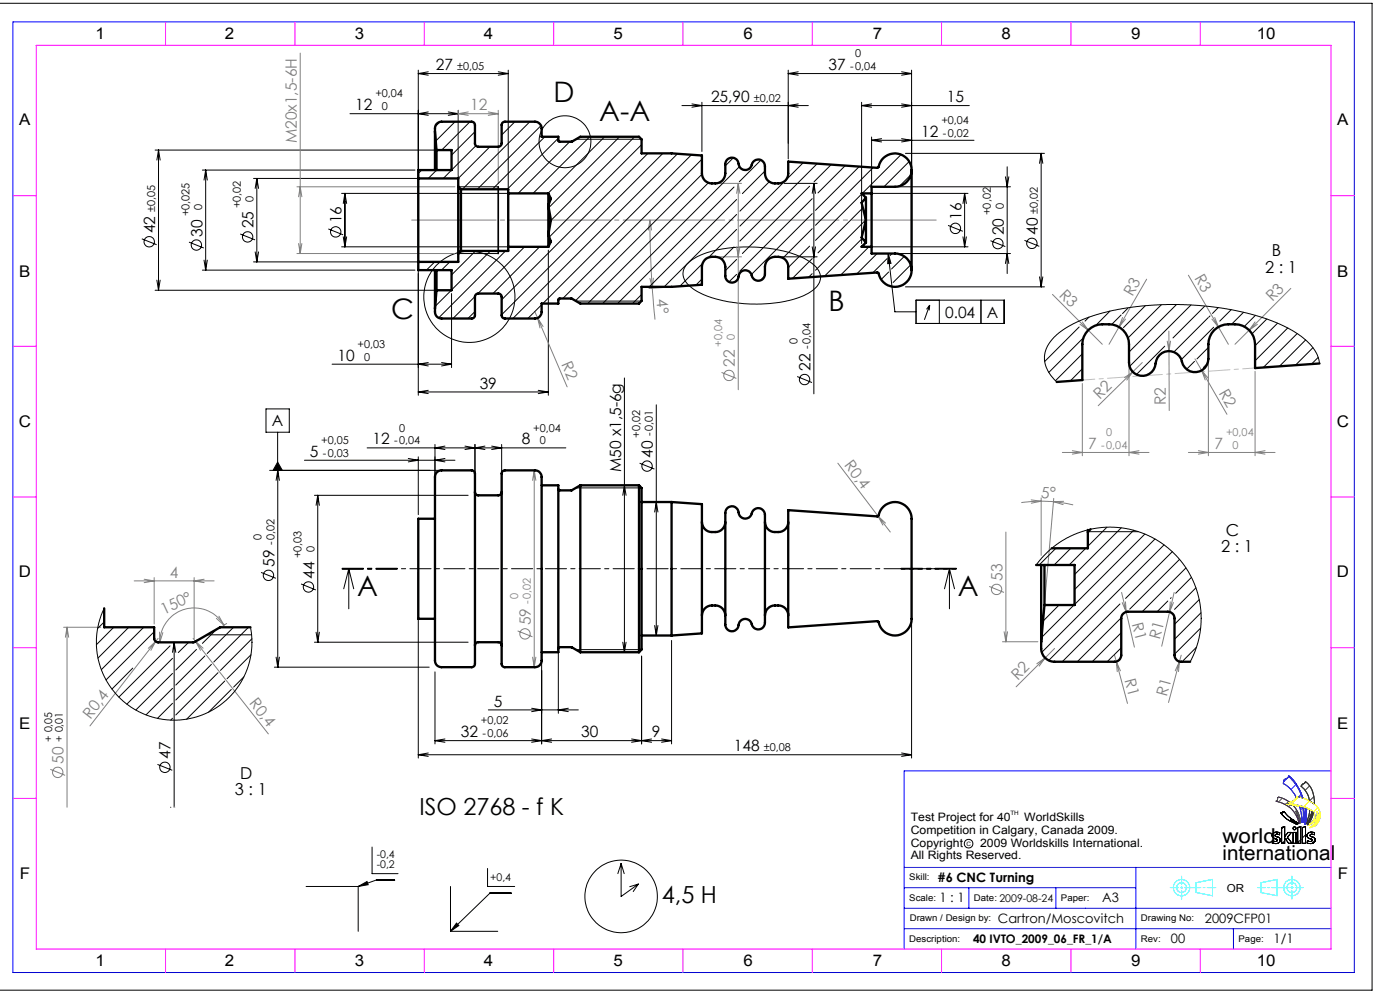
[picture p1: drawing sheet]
<svg xmlns="http://www.w3.org/2000/svg" width="420mm" height="297mm" viewBox="0 0 420 297" stroke-linecap="round" stroke-linejoin="round" font-family="sans-serif">
<g fill="none" stroke="#000" stroke-width=".3">
<path d="M-.1 1h411.7v295.8h-411.7M105 34.1h32.5M125.5 21v56.5M125.5 22h27M125.5 22l3 .5M128.5 33.5l-3 .6 3 .5M128.5 21.5l-3 .5M131.9 36.5l-1.3 1.5M134.5 33.5l3 .6M136.5 36.5l-5.8 5.8M137.5 33.1v44.4M137.5 34.1l-3 .5"/>
<path d="M141 36.5l-8.5 8.5M142.5 39.5l-7 7M149.5 21.5l3 .5M152.5 21v52M152.5 22l-3 .5M154.5 36.5l-4 4M159 36.5l-20.3 20.2M162.3 37.6l-19.1 19.1M204.6 31.6h37.9M207.6 31.1l3 .5-3 .5M210.6 30.7v14.7M236.5 21v26.6"/>
<path d="M236.5 22h37M236.5 22l3 .5M239.5 21.5l-3 .5M239.5 31.1l-3 .5 3 .5M258.5 30.7v42.3M258.5 31.6h32.3M258.5 31.6l3 .5M261.5 31.1l-3 .5M270.5 21.5l3 .5M270.5 31.1l3 .5-3 .5M273.5 21v59M273.5 22l-3 .5"/>
<path d="M46.5 45h88M47.6 45v42M47.6 45l.4 3M47.6 45l-.5 3M60.7 51h63.8M61.7 51v30M61.7 51l.5 3M61.7 51l-.5 3M76.1 53.5h60.4M77 53.5v25M77 53.5l.6 3M77 53.5l-.4 3"/>
<path d="M102.5 58h61M103.5 58v16M103.5 58l.5 3M103.5 58l-.5 3M126.5 51l-1 1M131 51l-2.5 2.5M137.5 56h12M142.8 43.7l-9.8 9.8M147 44l-9.5 9.5M163.4 41l-15.7 15.7M167.5 41.4l-15.3 15.3M170.9 42.5l-15.5 15.5"/>
<path d="M172.8 41.7h19.6M176.9 41l-17 17M181.4 41l-17 17M185.9 41l-21.3 21.3M190.4 41l-25.2 25.1M192.5 43.4l-27.8 27.7M194.4 46l-43.9 43.8M198.9 46l-48.4 48.3M203.2 46.1l-49.4 49.4M207.4 46.4l-44.6 44.6M210.6 47.7l-41.8 41.8M210.6 52.2l-38 37.9"/>
<path d="M212.5 54.8l-36.2 36.2M220 47.3l-2.4 2.4M220.2 56.1l-34.9 34.9M221 59.8l-26.2 26.2M221.8 49.9l-41 41.1M228.3 48l-6.5 6.5M229.5 51.3l-6.8 6.7M230.8 54.5l-8.8 8.8M235.3 55h9.8M236.8 48.4l-.3 .4M241 48.8l-19 19M242.9 55.8l-20.2 20.2"/>
<path d="M243.7 59.5l-21.7 21.7M244.2 55v63M244.2 55l.5 3M244.2 55l-.5 3M245.2 49l-23.2 23.2M249.4 49.3l-5.2 5.2M253.6 49.6l-8.2 8.2M257.8 49.9l-13.1 13.1M258.6 58.1l-13.9 13.9M259.5 58h30.9M261.5 41.1v31.9M261.5 42h30.7"/>
<path d="M261.5 42l3 .5M262 50.2l-17.3 17.3M262.5 56h40.6M264.5 41.6l-3 .4M270.3 46.3l-11.6 11.7M270.5 41.6l3 .4-3 .5M271.6 46h41.7M272.8 48.4l-7.6 7.6M273.3 52.3l-3.4 3.5M289.4 58v16M289.4 58l.5 3M289.4 58l-.5 3"/>
<path d="M301.6 53l.6 3 .4-3M302.2 50v32M312.3 46v40M312.3 46l.5 3M312.3 46l-.4 3M42.5 71.6l4.5 1.7M56.7 72.6l4.4 1.7M61.2 78l.5 3M62.2 78l-.5 3M72.1 70.1l4.4 1.8M76.1 78.5h60.4M76.6 75.5l.4 3"/>
<path d="M77.6 75.5l-.6 3M98.5 68.6l4.4 1.8M102.5 74h61M103 71l.5 3M104 71l-.5 3M125.5 79.5v39M125.9 78.5l-.4 .4M130.4 78.5l-2.5 2.5M134.9 78.5l-2.5 2.5M137.5 76h12M142.7 75.2l-7.2 7.2M147.1 75.2l-11.6 11.7"/>
<path d="M151.7 75.2l-20.1 20.1M152.9 74l-.4 .4M157.4 74l-14 14M161.9 74l-14 14M164.5 75v43.5M206.2 79.1a21.3 21.3 0 0 1 12.5-4.8 42.5 42.5 0 0 1 22.7 3.2 7.6 7.6 0 0 1 4.7 5.3 5.9 5.9 0 0 1-3.8 5.2 39.6 39.6 0 0 1-22.3 2.7 24.4 24.4 0 0 1-13.5-5.4 4.1 4.1 0 0 1-.3-6.2zM210.7 79l-6.8 6.8M220.2 74l-3.7 3.7M221 64.3l-21.8 21.7M221 68.8l-8.4 8.3M221 77.7l-3.4 3.4M234.5 77h10.6"/>
<path d="M242.9 73.8l-6.4 6.4M243.7 74l.5 3 .5-3M243.7 64l-18.3 18.3M243.7 68.5l-8.8 8.8M243.7 77.5l-6 5.9M258.7 71.4l-11.3 11.4M258.9 62.3l-13.5 13.5M259.5 74h30.9M259.8 65.9l-15.1 15.1M260.7 74l-8.5 8.4M262.5 76h40.6M263.1 76l-6.1 6.1"/>
<path d="M266.1 77.5l-4.2 4.2M266.5 76l.8 2.9-1 .1zM266.5 76l2 17.4h6.3M267.7 76l-.7 .6M271.3 76.8l-3.8 3.8M273.2 79.4l-5.3 5.3M284.4 67.6l4.5 1.7M288.9 71l.5 3M289.9 71l-.5 3M297.1 72.1l4.5 1.8M301.6 79l.6-3 .4 3M307.3 72l4.5 1.8"/>
<path d="M46.5 87h88M47.1 84l.5 3M48 84l-.4 3M60.7 81h63.8M135.4 87l-4.9 4.8M135.5 88v22.2M142.5 88.9l-6.6 6.6M142.5 93.4l-2.1 2.1M160.1 93.8l-1.8 1.7M162.5 91.3l-2.3 2.3M167.5 90.8l-.2 .2M172.8 90.2h19.6"/>
<path d="M192.5 88.3l-2.7 2.7M210.6 83.6l-1.9 1.9M221 82.2l-2.3 2.3M229.4 82.8l-1.3 1.2M243.7 82l-1.2 1.1M266.6 81.5l-2.3 2.3M267.1 85.5l-.2 .2M271.6 86h41.7M274.8 90h26.5v6.9h-26.5zM278.9 91.4l-.9 1.3M278.9 91.4l-.1 1.6M278.9 91.4l-1.6 4.4"/>
<path d="M281.8 90v6.9M294.3 90v6.9M311.9 83l.4 3M312.8 83l-.5 3M323.7 98l-10.3 10.3M326.7 95l-1.2 1.2M333 93.2l-4.3 4.3M336.3 94.4l-2.8 2.9M338.4 92.4l-1.6 1.6M343.6 91.6l-6.6 6.6M348.4 91.3l-10 10M353 91.3l-14.3 14.2"/>
<path d="M357.3 91.4l-18.4 18.4M361.4 91.8l-9.5 9.5M362.4 95.2l-10.3 10.3M363 94.7l-.3 .3M364.1 98.1l-9.7 9.7M365.5 92.2l-1.8 1.7M369.4 92.8l-3.5 3.4M373.1 93.6l-3.6 3.6M376.6 94.5l-3.3 3.4M380 95.6l-4.4 4.4M383.3 96.9l-6.8 6.7M386.3 98.3l-9.8 9.8"/>
<path d="M389.1 100l-10.1 10.1M99.6 109.1h35.9M125.5 117.5h39M125.5 117.5l3 .5M128.5 117l-3 .5M128.5 108.7l-3 .4 3 .6M132.5 108.7l3 .4M135.5 109.1l-3 .6M161.5 117l3 .5M164.5 117.5l-3 .5M187.3 113.3v82.2M239.1 112.9l4.5 1.7"/>
<path d="M324.7 106l-8 8.1M324.7 110.5l-3.6 3.7M325 101.2l-10.4 10.4M349.4 103.7l-8.5 8.6M358.4 108.3l-2.4 2.4M362.3 108.9l-1.3 1.3M362.5 104.1l-3.4 3.5M391.7 101.9l-7.9 7.9M393.9 104.2l-5.3 5.3M395.5 107.1l-2 2M395.9 108.9l-.4-1.6-1-2.2-1-1.4-1.9-1.9-2.1-1.6-3.2-1.9-6.9-2.9-7.5-2.1-8.9-1.4-9.2-.6-9 .2-8.1 1-7.7 1.8-6 2.2-2.9 1.6-2.4 1.6-1.6 1.5-1.5 1.9-.8 1.7-.5 1.9 .1 2 .8 2.1 1.1 1.8 1.7 1.9M79.8 122.6h7v6.9h-7z"/>
<path d="M83.3 138.5l1.4 2.5h-2.8zM83.3 129.5v70.5M91.3 137.9h45.2M110.1 134.2h59.7M122.5 137.4l3 .5-3 .5M125.5 136.9v17.3M130.5 133.2v36.3M133.5 137.4l-3 .5 3 .5M133.5 133.7l-3 .5 3 .5M139.5 133.7l3 .5M142.5 133.2v36.3M142.5 134.2l3 .5"/>
<path d="M142.5 134.2l-3 .5M145.5 133.7l-3 .5M147.5 133.7l3 .5-3 .5M150.5 133.2v36.3M191.9 138.8l4.4 1.8M196.9 121.3v69.2M80.9 141h51.6M82.8 144l.5-3 .5 3M94.3 148.4h46.1M95.3 148.4v44.1M95.3 148.4l.5 3M95.3 148.4l-.5 3"/>
<path d="M172.8 146.2h19.6M186.3 145.4h5.2M186.8 148.4l.5-3 .5 3M195.9 150.5h5M196.4 153.5l.5-3 .5 3M326.5 159.3h15M332.1 158l-5.7 5.7M336.4 158.2l-14 14M340.1 158.9l-17.7 17.8M78.3 171.6l4.5 1.7M90.3 175l4.5 1.8M104.6 170.5v12"/>
<path d="M104.6 170.5l1.5 6M104.6 170.5l-1.5 6M125.5 171.4v55.8M162.5 171.4v51.6M167.5 171.4v42.4M273.5 171.4v55.8M284.8 170.5v12M284.8 170.5l1.5 6M284.8 170.5l-1.4 6M310.8 169.3l3.7-4.1 3.2-2.6 4.6-2.4 5.4-1.7 5-.5 5.1 .4 5.4 1.5 4.4 2.3 4 3 3.1 3.4 2.7 4.4 1.8 4.5 1.1 5.4-.1 5.2-1.1 5.3-2.1 4.9M316.8 164.3l-5.1 5M321.2 164.3l-5 5"/>
<path d="M325.7 164.3l-5 5M343.5 160.1l-21.1 21.1M346.5 161.5l-34 34M349.2 163.3l-34.6 34.6M351.4 179.1l-.3 .2M351.7 165.3l-14 14M353.9 167.6l-15 15M355.8 170.2l-13.1 13.1M357.4 173l-4.7 4.8M358.8 176.2l-6.4 6.4M359.8 179.7l-7.4 7.4M31.3 182.3l-1.5 3.6-.5 2.3-.4 3.1v2.4l.4 3 .6 2.5 2 4.7 1.3 2.2 1.9 2.2 1.8 1.8 2.4 1.8 2.2 1.3 2.6 1.2 5.1 1.2 2 .2 4-.2 3.1-.6 2.4-.7 4.8-2.6 3.9-3.4 2.2-2.7 1-1.7 1.2-2.4 1-3 .6-2.9 .2-3-.5-4.6"/>
<path d="M31.3 186.4l-2 1.9M34.1 188l-5.2 5.2M38.6 188l-9.2 9.2M43.1 188l-12.7 12.7M46.2 189.3l-14.4 14.5M51 193.6l-15.3 15.3M51.8 197.3l-13.7 13.7M52.2 192.5v49.4M52.2 192.5l.5 3M52.2 192.5l-.4 3M56.6 192.5l-3.1 3.1M58.9 194.6l-6.2 6.2"/>
<path d="M61.5 196.6l-8.8 8.7M62.2 190.2h13.3M63.4 199.1l-10.7 10.7M64.9 188.7l-4.2 4.1M70.1 188l-7.9 7.9M74.5 188l-10.4 10.4M75.3 196.2l-7.2 7.2M75.6 191.4l-9.5 9.5M82.3 200h46.5M82.8 197l.5 3M83.8 197l-.5 3M94.3 192.5h46.1"/>
<path d="M94.8 189.5l.5 3M95.8 189.5l-.5 3M172.8 194.7h19.6M186.3 195.5h5.2M186.8 192.5l.5 3M187.8 192.5l-.5 3M192.5 196.6v26.4M195.9 190.5h5.6M196.4 187.5l.5 3M197.4 187.5l-.5 3M201.5 191.9v31.1M317.7 181.3l-4.8 4.9"/>
<path d="M322.2 181.3l-9.7 9.8M333.9 196.6l-1.8 1.7M336 181l-17.3 17.3M336.4 185.1l-13.2 13.2M336.4 189.6l-8.7 8.7M336.4 194.1l-2.3 2.3M350.3 180.1l-3.2 3.2M358.9 194l-4 4M360.2 188.2l-7.8 7.9M360.3 183.7l-7.9 7.9M39.8 200.2l-6.2 6.3M51.8 201.8l-11.1 11"/>
<path d="M51.8 206.3l-8 7.9M51.8 210.8l-4.6 4.5M51.8 215.3l-.6 .5M65.4 201.6l-12.7 12.7M67.4 204.1l-11.4 11.4M69.4 206.6l-6.8 6.8M73.2 202.8l-3.1 3.1M130.5 201.4v21.6M146.5 212.8h27M159.5 212.3l3 .5-3 .5M170.5 212.3l-3 .5 3 .5M47.2 229.1l4.5 1.8"/>
<path d="M125.5 226.2h148M125.5 226.2l3 .5M128.5 225.7l-3 .5M130.5 222h71M130.5 222l3 .5M133.5 221.5l-3 .5M159.5 221.5l6 1M165.5 221.5l-6 1M189.5 221.5l6 1M195.5 221.5l-6 1M198.5 221.5l3 .5M201.5 222l-3 .5"/>
<path d="M270.5 225.7l3 .5M273.5 226.2l-3 .5M386.6 232.5a13.9 13.9 0 0 1 4.3 6.7 16.3 16.3 0 0 0-4.3-6.7zM386.6 232.5h.1M388.9 239l-.9 1-1.4 .6M388.9 239h.1M388.9 238.7a9.7 9.7 0 0 1 6.7 3.8 4 4 0 0 1-1.5 5.2 4.1 4.1 0 0 0 1.7-4.4 4.1 4.1 0 0 1-2.9 4.8 3.8 3.8 0 0 0 2.2-4.8l-.1-.1a3.6 3.6 0 0 1-2.5 4.2l.6-.6-.2 .1a2.21 2.21 0 0 0 .9-3.6M388.9 238.7l1.8 .4-.8-2.1-1.1-1.9-2.3-2.5-.2 .5a1.43 1.43 0 0 0-1.3 1.7 8.7 8.7 0 0 1 3.9 4.2M388.9 238.7v.3M390.9 234.9l.6-.3 .1-.4a8 8 0 0 1 2.7 6.8l-.3-.3a2.08 2.08 0 0 1-1.5-2.1l-1.1-2-1.1-1zM51.2 241.9h.1M111.6 253.9v7.9h7.8"/>
<path d="M186.3 258.8v9.9l5.2-3.7M186.3 258.8l-1 3M186.3 258.8l1 3M381.8 249.9a1.9 1.9 0 0 1 2.1-.3v.6a.84 .84 0 0 0-1.3 .2l.1 .2a1.27 1.27 0 0 1 1.3 1.4 1.7 1.7 0 0 1-2.3 .7v-.7l.2 .1a.77 .77 0 0 0 1.3-.5l-.2-.1a1.17 1.17 0 0 1-1.2-1.6zM383.4 249.4l-.6 .6M384.2 243.6l2.1 2.1 2.6 1.3v-.1M384.2 243.6h.1M384.5 248l.9-.3v3l1-1.2h1l-1.2 1.4 1.4 1.8h-1l-1.2-1.6v1.6h-.9zM384.7 243.6h-.5M384.7 243.5l.6-.2 1.2 1.3 1.8 1.4-.7-.4 1.9 1.1-2.3-1.1 2.2 1.4-.5-.1M384.7 243.5v.1M385.1 247.8l-.6 .6"/>
<path d="M385.1 243.3l-.6 .6M385.4 252l-.8 .7M385.8 241l4.8 .8M385.8 240.9v.1M386.1 240.7l1.4 .2 .2 .3-1.9-.3M386.1 240.7a17.5 17.5 0 0 1 7.6 2.4 18.1 18.1 0 0 0-7.9-2.2M386.3 251.1l-.5 .5M386.6 240.6l.3-.1-1.5-1-1.8-.6-.3 .4-.2 .7-.3 .1a8.2 8.2 0 0 1 6.8 6.3v-.4l.4 .8-.5-1.9-.8-1.8a6.3 6.3 0 0 1 1.6 3.6 8.2 8.2 0 0 0-2.7-5.5l-1.8-.2M386.6 240.6l-.5 .1M387.2 245.7l-.3 .3M387.5 245.4l-.3 .2M387.9 249.5h.9v3.2h-.9z"/>
<path d="M388.8 249.5h.1M388.9 246.9h.1M389.3 248l.9-.3v5h-.9zM389.4 248h-.1M389.8 241.6l1 .3 .2 1.8-.1 2.9-.2-1.5-.1 1.5-.2-2.8zM390.2 251.6l-.9 1M390.6 241.8l1.7 .6 1.5 .9M390.7 248l1-.3v5h-1zM390.9 241.9l.4 .1a2.93 2.93 0 0 1 .4 2.5l-.3 2.3v-2.4zM391.7 242.1l.2 2.6-.4 2.5 .3-2zM391.7 250.2l-1 .9M392.4 249.8l.8-.4 1.1 .1v.7a.72 .72 0 0 0-.7-.2 .72 .72 0 0 0-.5 .5v.1a1.27 1.27 0 0 1 1.4 1.4 1.64 1.64 0 0 1-2.4 .7l.2-.6a.71 .71 0 0 0 .8 .2 .71 .71 0 0 0 .5-.7l-.4-.2a1.01 1.01 0 0 1-1-.5 1.01 1.01 0 0 1 .2-1.1z"/>
<path d="M392.9 242.7l.7 .4-.3 1.2-.5 1.2-.9 1.4 .4-.8-.2 .3 .2-.5-.4 .6 .8-2.1zM393.7 243.2l.2 .1a4.8 4.8 0 0 1-1.8 4l1-1.8zM394.5 251.8l-.9 1M91.8 265.7h15.7M107.5 265.7l2.6-1.5 .4 .9zM107.5 265.7v13.4M118.4 263.7h-5.5l-5.4 2M135.1 265.7v13.4M135.1 279.1h14.2M136.9 276.6l.8 .8-2.6 1.7zM146.3 260.3v5.4h8.1M153.3 267.7h-6.3l-11.9 11.4"/>
<path d="M191.5 265l-2.6 .7M191.5 265l-1.5 2.2"/>
<circle cx="169.5" cy="42.5" r="7.8"/>
<circle cx="44.8" cy="72.5" r="1.55"/>
<circle cx="58.9" cy="73.5" r="1.56"/>
<circle cx="74.3" cy="71" r="1.55"/>
<circle cx="100.7" cy="69.5" r="1.55"/>
<circle cx="286.6" cy="68.4" r="1.55"/>
<circle cx="299.4" cy="73" r="1.55"/>
<circle cx="309.6" cy="72.9" r="1.55"/>
<circle cx="140.8" cy="89" r="13.7"/>
<circle cx="241.4" cy="113.7" r="1.55"/>
<circle cx="194.1" cy="139.7" r="1.56"/>
<circle cx="80.5" cy="172.4" r="1.55"/>
<circle cx="92.5" cy="175.9" r="1.56"/>
<circle cx="49.5" cy="230" r="1.56"/>
<circle cx="290.6" cy="252.8" r="1.3"/>
<circle cx="388.3" cy="248.3" r=".46"/>
<circle cx="186.3" cy="268.7" r="10.9"/>
</g>
<g fill="none" stroke="#808080" stroke-width=".3">
<path d="M90.1 15.9v60.1M137.5 33.1v19.4M137.5 34.1h12M137.5 34.1l3 .5M140.5 33.5l-3 .6M146.5 33.5l3 .6M149.5 33.1v21.9M149.5 34.1l-3 .5M89.1 56h47.4M89.6 59l.5-3 .5 3M215.6 55h6.9M221.5 55v61.8"/>
<path d="M221.5 55l.5 3M221.5 55l-.5 3M89.1 76h47.4M89.6 73l.5 3M90.6 73l-.5 3M195 66l.2 10.2 .5 10.2M195 66l.5 3M195 66l-.5 3M215.6 77h6.9M221 74l.5 3 .5-3M160.5 93.5l.8 1.8M161.3 95.3l8.8 20.7"/>
<path d="M161.3 95.3l.7 3M161.3 95.3l1.6 2.6M195 83.4l.7 3M195.7 86.4l.8 9.4M196 83.4l-.3 3M203.7 85.8l-9 .7M315.7 88.2l10.8 10.8M324 97.2l2.5 1.8M324.7 96.5l1.8 2.5M326.5 99l4.2 4.2M336.8 95.1l-1.1 2.9 1.9-2.4M344 83.7l-11.3 19.5"/>
<path d="M350.7 99.2v6M356.5 82.5l9 15.5M363.6 95.6l1.9 2.4M364.4 95.1l1.1 2.9M365.5 98l3 5.2M374.8 99l-4.3 4.2M376.5 96.5l-1.7 2.5M377.2 97.2l-2.4 1.8M387.2 86.4l-12.4 12.6M216.5 111.6l4.4 1.8M324.7 114.9v21.7M337.4 113.2l2.4-1.8-1.8 2.5"/>
<path d="M338.7 109.6v27M342.7 108.7l-13.2 12.9M350.2 102.2l.5 3M350.7 105.2l.1 17.8M351.2 102.2l-.5 3M358.5 107.6l2 3.4M360.5 111l7.6 13.2M360.5 111l1.1 2.9M360.5 111l1.9 2.3M362.5 108.5v28.1M376.5 111.3v25.3M251.4 138.8l12 15.9"/>
<path d="M318.7 135.6h26M321.7 135.1l3 .5-3 .5M341.7 135.1l-3 .5 3 .5M356.5 135.6h26M359.5 135.1l3 .5-3 .5M379.5 135.1l-3 .5 3 .5M160.3 141v59M160.3 141l.5 3M160.3 141l-.5 3M263.4 154.7l3.7 4.8M263.4 154.7l1.5 2.7M263.4 154.7l2.2 2.1"/>
<path d="M301.8 159.5v32.8M309.4 149.8l2.9 .4M312.3 150.2l3.7 .2M312.3 150.2l-5.9 .4M312.3 149.2v17.2M312.3 150.2l-2.9 .6M316 150.4l5.9 .9M316 150.4l2.9 .8M316.1 149.4l-2.7 30.9M319.1 150.2l-3.1 .2M40.3 174.1h23.9M43.3 173.6l2.9 .5-2.9 .5"/>
<path d="M46.2 173.1v13.9M58.2 173.1v18.4M61.2 173.6l-3 .5 3 .5M296.8 175.8l4.4 1.7M336.5 177.5l3.8 16.5M352.2 177.5l-1.3 5.9M19.1 188h11.1M20.1 188v53.9M20.1 188l.5 3M20.1 188l-.5 3M46.7 192.2l-19.7 25.4M46.7 192.2l-2.2 2.1"/>
<path d="M46.7 192.2l-1.4 2.7M47.4 191.3l-.7 .9M47.9 189.4v3.1M48.9 189.6l-1 2.9M57.9 191.3l.8 .9M58.7 192.2l21.8 27.8M58.7 192.2l1.4 2.7M58.7 192.2l2.2 2.1M59.1 191.6v.1M64.9 185.3l2.3 2.1M65.7 184.7l1.5 2.7M67.2 187.4a10.3 10.3 0 0 0-11.6-4.9 10.3 10.3 0 0 0-7.7 10"/>
<path d="M68 186.9l-1.1 .6M155.3 189.1l4.4 1.7M159.8 197l.5 3M160.8 197l-.5 3M300.7 192.3h10.7M301.2 189.3l.6 3M302.3 189.3l-.5 3M313.5 197.2l-8.7 8.6M313.5 197.2l-2.5 1.7M313.5 197.2l-1.8 2.4M316.4 194.3l-2.9 2.9M334.4 196.4l.5 1.9"/>
<path d="M334.9 198.3l3.3 12.5M334.9 198.3l.3 3M334.9 198.3l1.2 2.7M337.6 180.4l.3 3-1.2-2.8M350.9 183.4l-2.4 10.3M351.1 180.4l-.2 3M352 180.6l-1.1 2.8M353.8 198.3l-3.2 12.2M353.8 198.3l-1.2 2.7M353.8 198.3l-.2 3M354.4 196.4l-.6 1.9M15.1 230.6l4.4 1.8"/>
<circle cx="218.7" cy="112.5" r="1.55"/>
<circle cx="299" cy="176.6" r="1.55"/>
<circle cx="157.5" cy="190" r="1.55"/>
<circle cx="17.3" cy="231.5" r="1.55"/>
</g>
<path d="M384.7 239.2l-1.1 1.1M386.9 240.5l-1.5-1-1.8-.6-.3 .4-.2 .7-.3 .1a8.2 8.2 0 0 1 6.8 6.3v-.4l.4 .8-.5-1.9-.8-1.8a6.3 6.3 0 0 1 1.6 3.6 9.4 9.4 0 0 0-2.5-5.4M387.2 241.2l-.6 .6M387.5 240.9l-.2 .2M387.5 240.9l.2 .3M389 243.8l-.3 .4M389.4 243.5l-.2 .2" fill="none" stroke="#f00" stroke-width=".3"/>
<path d="M389.6 238.8l-2.1 2.1M385.8 240.9a18.1 18.1 0 0 1 7.9 2.2 17.5 17.5 0 0 0-7.6-2.4 3.1 3.1 0 0 0 2.8-2 9.7 9.7 0 0 1 6.7 3.8 4 4 0 0 1-1.5 5.2 4.1 4.1 0 0 0 1.7-4.4 4.1 4.1 0 0 1-2.9 4.8 3.8 3.8 0 0 0 2.2-4.8l-.1-.1a3.6 3.6 0 0 1-2.5 4.2l.6-.6-.2 .1a2.23 2.23 0 0 0 1.5-2.3 2.23 2.23 0 0 0-1.7-2l-2.1-.8zM387.3 241.1l-.1 .1M391.1 241.9h-.2M392.9 240l-1.8 1.8M394.3 247.6l-.1 .1M395.4 242l-1.4 1.4M395.4 246.4l-.3 .4" fill="none" stroke="#ff0" stroke-width=".3"/>
<path d="M392.9 235.5l-1.4 1.4M394.2 238.8l-1.3 1.2-.9-2.4-1.7-2 1.3-1.4a8 8 0 0 1 2.7 6.8M392.9 242.7l-.2 1.7-.8 2.1 .4-.6-.2 .5 .2-.3-.4 .8 1.1-1.8 .6-2M393.4 244l-.9 .8M393.7 243.2l-.6 2.3-1 1.8 1.2-1.6 .7-2.3M394 243.4l-.4 .4" fill="none" stroke="#007e1f" stroke-width=".3"/>
<g fill="none" stroke="#4000ff" stroke-width=".3">
<path d="M386.3 233.1a1.43 1.43 0 0 0-1.3 1.7 8.7 8.7 0 0 1 3.9 4.2M386.5 232.9v-.3l2.6 3 1.6 3.5M386.6 232.5a14.4 14.4 0 0 1 4.2 6.6M386.6 232.5a14.3 14.3 0 0 1 4.3 6.7M386.6 232.5h.1M386.7 232.8l-1.6 1.5M388.8 235.2l-1.5 1.4M390.3 238.1l-.7 .7M389.8 241.6l.6 2.2 .2 2.8 .1-1.5 .2 1.5 .1-1.1-.2-3.6M390.8 242.1l-.7 .6M390.9 246.5h.1M390.9 241.9l.5 2.5v2.4l.3-2.3-.2-2.4"/>
<path d="M391.6 245.8l-.2 .2M391.7 242.1l.1 3.1-.3 2 .4-2.5-.1-2.5M391.9 245.5l-.1 .1"/>
</g>
<g fill="none" stroke="#0ff" stroke-width=".3">
<path d="M358.8 264.5l4.9-.9v4.9l-4.9-1zM378.3 264.5l4.9-.9v4.9l-4.9-1z"/>
<circle cx="354.4" cy="266" r="1.47"/>
<circle cx="354.5" cy="266" r="2.45"/>
<circle cx="387.6" cy="266" r="2.45"/>
<circle cx="387.6" cy="266" r="1.47"/>
</g>
<path d="M102.6 170.4h184.3M102.6 170.6h17.5M102.6 170.3h17.5M286.9 170.6h-17.5M286.9 170.3h-17.5" fill="none" stroke="#000" stroke-width=".3" stroke-dasharray="6.3 1.3 1.3 1.3"/>
<path d="M280.9 66h-157.4" fill="none" stroke="#808080" stroke-width=".3" stroke-dasharray="30.5 1.3 1.3 1.3" stroke-dashoffset="5.1"/>
<path d="M52.2 241.9h.3" fill="none" stroke="#c0c0c0" stroke-width=".3" stroke-dasharray="30.5 1.3 1.3 1.3"/>
<path d="M324.7 113.9l51.8-3.6" fill="none" stroke="#c0c0c0" stroke-width=".3" stroke-dasharray="6.3 1.3 1.3 1.3" stroke-dashoffset="2.6"/>
<path d="M58.5 192.3l-.6 .2" fill="none" stroke="#c0c0c0" stroke-width=".3"/>
<g fill="none" stroke="#00f" stroke-width=".3">
<path d="M3.9 6.6h402.4v284.9h-402.4zM386.8 232.6v.1M388.9 235l-.1 .1M390.4 238h.1M399.3 231h-128v53.4M271.3 260h128M340.7 260v24.4M271.3 266.1h69.4M271.3 272.2h128M271.3 278.3h128M290.7 266.1v6.1M316.8 266.1v6.1"/>
<path d="M370 278.3v6.1"/>
</g>
<g fill="none" stroke="#f0f" stroke-width=".3">
<path d="M10.9 13.6h388.4v270.8h-388.4zM49.7 6.6v7M88.5 6.6v7M127.3 6.6v7M166.1 6.6v7M204.9 6.6v7M243.7 6.6v7M282.5 6.6v7M321.3 6.6v7M360.1 6.6v7M3.9 58.6h7M399.3 58.6h7"/>
<path d="M3.9 103.8h7M399.3 103.8h7M3.9 148.9h7M399.3 148.9h7M3.9 194.1h7M399.3 194.1h7M3.9 239.3h7M399.3 239.3h7M49.7 284.4v7.1M88.5 284.4v7.1M127.3 284.4v7.1M166.1 284.4v7.1"/>
<path d="M204.9 284.4v7.1M243.7 284.4v7.1M282.5 284.4v7.1M321.3 284.4v7.1M360.1 284.4v7.1"/>
</g>
<g fill="none" stroke="#0ff" stroke-width=".3" stroke-dasharray="6.3 1.3 1.3 1.3">
<path d="M353.6 266h-2.6M354.5 267v2.4M354.5 265.6v.7M354.5 262.6v2.5M354.6 266h-.5M354.8 266h-.6M357.9 266h-2.5M360.2 266h-2.4M361.5 266h-.5M364.7 266h-2.6M379.7 266h-2.5M380.9 266h-.5"/>
<path d="M384.1 266h-2.5M386.7 266h-2.6M387.6 267v2.4M387.6 265.6v.7M387.6 262.6v2.5M387.9 266h-.6M391 266h-2.5"/>
</g>
<path d="M149.5 56v20" fill="none" stroke="#000" stroke-width=".5"/>
<g fill="#000">
<path d="M107.5 265.7l2.6-1.5 .4 .9zM136.9 276.6l.8 .8-2.6 1.7z"/>
<path d="M83.3 138.5l1.4 2.5h-2.8zM266.5 76l.8 2.9-1 .1z"/>
</g>
<g fill="none" stroke="#000" stroke-width=".7">
<path d="M130.5 39.5a2.23 2.23 0 0 1 2-3h9a.96 .96 0 0 1 1 1v5.5a1.02 1.02 0 0 0 1 1h6a1.09 1.09 0 0 0 1-1v-5.5a.96 .96 0 0 1 1-1h9a2.05 2.05 0 0 1 2 2v2.5h5v1.2l.3 .3h3.7l2.6-1.5h17.6l.8 .8v4.2h9l9.1 .6v5.4a3.2 3.2 0 0 0 4 3 2.95 2.95 0 0 0 3-3v-2.8a2.05 2.05 0 0 1 2.2-1.9 2.05 2.05 0 0 1 1.9 2.3 2.05 2.05 0 0 0 2.2 1.3 2.05 2.05 0 0 0 1.8-2 2 2 0 0 1 2.2-1.1 2 2 0 0 1 1.6 2 5 5 0 0 0 .9 4.3 3.7 3.7 0 0 0 6-1.5l.1-4.2 26.9 1.8a5.3 5.3 0 0 1 7.4-3.6 5 5 0 0 1 2.7 4.4M130.5 39.5v11.5M130.5 39.5l.5 5.5M125.5 53.5v25M125.5 53.5h12v2.4M131 45v6M131 45h4.5v6h-10v2.5M137.5 55.9v20.1M137.5 55.9l.8 .8M138.3 56.7v18.5M138.3 56.7h14.2v1.3M152.5 58v16"/>
<path d="M152.5 58h12M164.5 58v3.6M164.5 58l.8 1.5-.8 2.1M259.8 59.3v13.4M259.8 59.3l-1.3 1.4 1.3 5.3-1.3 5.2 1.3 1.5M261.5 58v16M261.5 58h-3l1.3 1.3M273.5 51a5 5 0 0 1-5 5h-7v2M273.5 51v30M125.5 78.5v2.5h10v6h-4.5M137.5 76v2.5h-12M138.3 75.2l-.8 .8"/>
<path d="M152.5 74h12M152.5 74v1.2h-14.2M164.5 70.4v3.6M164.5 61.6v8.8M164.5 70.4l.8 2-.8 1.6M164.5 61.6l.8 4.4-.8 4.4M259.8 72.7l-1.3 1.3h3M261.5 74v2h7a4.9 4.9 0 0 1 5 5M130.5 81v11.5M131 81v6M131 87l-.5 5.5M273.5 81a5.1 5.1 0 0 1-4.7 5 5.1 5.1 0 0 1-5.4-4.3l-26.9 1.8v-3.5a3.1 3.1 0 0 0-4-3 3 3 0 0 0-3 3 3.9 3.9 0 0 1-.5 3.5 2.08 2.08 0 0 1-2.3 .5 2.08 2.08 0 0 1-1.3-1.9 2.09 2.09 0 0 0-2.5-1 2.09 2.09 0 0 0-1.4 2.2 1.99 1.99 0 0 1-2.2 1.4 1.99 1.99 0 0 1-1.7-2 6 6 0 0 0-.5-4.4 3.8 3.8 0 0 0-6.3 .5l-.2 1.2v5.3l-9.1 .7h-9v4.2l-.8 .8h-17.6l-2.7-1.5h-3.5l-.4 .2v1.3h-5v2.5a1.99 1.99 0 0 1-2 2h-9a.96 .96 0 0 1-1-1v-5.5a1.02 1.02 0 0 0-1-1h-6a.96 .96 0 0 0-1 1v5.5a.96 .96 0 0 1-1 1h-9a2.19 2.19 0 0 1-2-3"/>
<path d="M395.9 108.9l-19.4 1.4v-7.1a6 6 0 0 0-6-6 6.7 6.7 0 0 0-7.5 3.7l-.5 2.3v4.4a4 4 0 0 1-3.6 3.9 4 4 0 0 1-4.3-3.1 4 4 0 0 0-4.2-3.2 4 4 0 0 0-3.7 3.7 4 4 0 0 1-4.1 3.8 4 4 0 0 1-3.9-4v-5.5a6 6 0 0 0-6-6 6.7 6.7 0 0 0-7.5 3.7l-.5 2.3v10.7l-7.7 .6M130.5 155.5h-5v30h5M131.1 141.5l1.4-.5h9a1.23 1.23 0 0 1 1 1.7v55.9a1.06 1.06 0 0 1-1 1.4h-9a2.26 2.26 0 0 1-2-3v-53.1a3.3 3.3 0 0 1 .6-2.4zM142.5 147.5a.96 .96 0 0 0 1 .9h6a1.02 1.02 0 0 0 1-.9M150.6 141.4l.7-.4h9.2a2.26 2.26 0 0 1 2 2.9v53.1a2.26 2.26 0 0 1-2 3h-9a1.17 1.17 0 0 1-1-1.7zM162.5 145.4h5v50.1h-5M174.1 145.4l-2.6 1.6h-3.7l-.3-.4M174.1 145.4v50.1M174.1 145.4h17.6M191.7 145.4v50.1M191.7 145.4l.8 .9v48.4l-.8 .8M192.5 150.5h9"/>
<path d="M201.5 150.5v40M201.5 150.5l9.1 .6v38.7l-9.1 .7M210.6 156.5a3.2 3.2 0 0 0 4 3 3 3 0 0 0 3-3M218.2 152.3a2.09 2.09 0 0 1 2.3-.3 2.09 2.09 0 0 1 1.2 2.1 2.06 2.06 0 0 0 2.3 1.3 2.06 2.06 0 0 0 1.7-2 2.07 2.07 0 0 1 2.6-.9 2.07 2.07 0 0 1 1.2 2.5v22.1a56.2 56.2 0 0 1-.3 10.5 2.07 2.07 0 0 1-2.3 1 2.07 2.07 0 0 1-1.5-2 2.07 2.07 0 0 0-2.5-1 2.07 2.07 0 0 0-1.4 2.3 2.08 2.08 0 0 1-2.7 1.1 2.08 2.08 0 0 1-1.2-2.6v-22.7a64.1 64.1 0 0 1 .2-11zM229.5 156.5a3.2 3.2 0 0 0 4 3 2.95 2.95 0 0 0 3-3M236.5 152.9l26.9 1.8a5.1 5.1 0 0 1 5-4.2 5.1 5.1 0 0 1 5 4.2l.1 29.6a5.1 5.1 0 0 1-4 6.1 5.1 5.1 0 0 1-6.1-4.2l-26.9 1.8zM326.4 158.8v.7M326.4 159.5v4.8h-10.9M327.2 158.6l-.8 .9M310.8 169.3h11.6v12h-9.1M312.3 169.3v23M313.3 169.3v12"/>
<path d="M31.3 182.3v5.7h14.9v3.3a1.2 1.2 0 0 0 1.2 1.2h10.8l7.8-4.5h9.1M142.5 193.5a.96 .96 0 0 1 1-1h6a1.02 1.02 0 0 1 1 1M167.5 194.4l.3-.4h3.6l2.7 1.5M174.1 195.5h17.6M192.5 190.5h9M210.6 184.5a3.2 3.2 0 0 1 4-3 3 3 0 0 1 3 3M229.5 184.5a3.2 3.2 0 0 1 4-3 2.95 2.95 0 0 1 3 3M312.3 192.3a4.9 4.9 0 0 0 2.5 5.7l1.6 .3h18a1.99 1.99 0 0 0 2-1.9v-11.1a1.99 1.99 0 0 1 1.9-2h12a1.99 1.99 0 0 1 2.1 2v11.1a1.99 1.99 0 0 0 2 1.9h2.6M313.3 181.3l-1 11"/>
</g>
<g font-size="8.5">
<text x="166.1" y="30.4">D</text>
<text x="179.8" y="36.2">A-A</text>
<text x="117.4" y="95.6">C</text>
<text x="248.6" y="93.2">B</text>
<text x="107.2" y="178.7">A</text>
<text x="287.4" y="178.7">A</text>
</g>
<g font-size="7.1">
<text x="125.8" y="244.4">ISO 2768 - f K</text>
<text x="198.6" y="270.5">4,5 H</text>
</g>
<g font-size="6.2">
<text x="366.7" y="257.9">international</text>
<text x="366.7" y="252.6">world</text>
</g>
<g font-size="4.9">
<text x="381.5" y="76.8">B</text>
<text x="379.5" y="81.7">2 : 1</text>
<text x="367.7" y="160.5">C</text>
<text x="366.3" y="165.4">2 : 1</text>
<text x="72.1" y="233.3">D</text>
<text x="70.5" y="238.3">3 : 1</text>
</g>
<g font-size="4.8">
<text x="28.7" y="11.7">1</text>
<text x="67.5" y="11.7">2</text>
<text x="106.4" y="11.7">3</text>
<text x="145.1" y="11.7">4</text>
<text x="184" y="11.7">5</text>
<text x="223.1" y="11.7">6</text>
<text x="261.8" y="11.7">7</text>
<text x="300.4" y="11.7">8</text>
<text x="339.3" y="11.7">9</text>
<text x="377" y="11.7">10</text>
<text x="5.8" y="37.3">A</text>
<text x="401.2" y="37.3">A</text>
<text x="5.8" y="83">B</text>
<text x="401.2" y="83">B</text>
<text x="5.6" y="127.9">C</text>
<text x="401" y="127.9">C</text>
<text x="5.6" y="173">D</text>
<text x="401" y="173">D</text>
<text x="5.8" y="218.4">E</text>
<text x="401.2" y="218.4">E</text>
<text x="5.9" y="263.5">F</text>
<text x="401.3" y="263.5">F</text>
<text x="28.7" y="289.6">1</text>
<text x="67.5" y="289.6">2</text>
<text x="106.4" y="289.6">3</text>
<text x="145.1" y="289.6">4</text>
<text x="184" y="289.6">5</text>
<text x="223.1" y="289.6">6</text>
<text x="261.8" y="289.6">7</text>
<text x="300.4" y="289.6">8</text>
<text x="339.3" y="289.6">9</text>
<text x="377" y="289.6">10</text>
</g>
<g font-size="4.7">
<text x="130.8" y="21">27</text>
<text x="248.6" y="21">37</text>
<text x="106.6" y="33">12</text>
<text x="213.3" y="30.6">25,90</text>
<text x="284.1" y="30.6">15</text>
<text x="276.4" y="41">12</text>
<text x="288.4" y="65.9" transform="rotate(-90 288.4 65.9)">16</text>
<text x="46.5" y="69.9" transform="rotate(-90 46.5 69.9)">42</text>
<text x="60.7" y="70.9" transform="rotate(-90 60.7 70.9)">30</text>
<text x="76.1" y="68.5" transform="rotate(-90 76.1 68.5)">25</text>
<text x="102.5" y="67" transform="rotate(-90 102.5 67)">16</text>
<text x="301.1" y="70.5" transform="rotate(-90 301.1 70.5)">20</text>
<text x="311.3" y="70.4" transform="rotate(-90 311.3 70.4)">40</text>
<text x="283.5" y="95.2">0.04</text>
<text x="296.1" y="95.2">A</text>
<text x="101.2" y="108.1">10</text>
<text x="243.2" y="111.2" transform="rotate(-90 243.2 111.2)">22</text>
<text x="143.9" y="116.4">39</text>
<text x="81.6" y="127.8">A</text>
<text x="92.9" y="136.9">5</text>
<text x="111.8" y="133.2">12</text>
<text x="156.5" y="133.2">8</text>
<text x="195.9" y="137.2" transform="rotate(-90 195.9 137.2)">40</text>
<text x="186.3" y="141.5" transform="rotate(-90 186.3 141.5)">M50 x1,5-6g</text>
<text x="82.3" y="169.9" transform="rotate(-90 82.3 169.9)">59</text>
<text x="94.3" y="173.4" transform="rotate(-90 94.3 173.4)">44</text>
<text x="148.1" y="211.7">5</text>
<text x="138.2" y="220.9">32</text>
<text x="174.4" y="220.9">30</text>
<text x="195.6" y="220.9">9</text>
<text x="51.2" y="227.4" transform="rotate(-90 51.2 227.4)">47</text>
<text x="220.2" y="225.2">148</text>
</g>
<g font-size="4.7" fill="#808080">
<text x="141" y="33">12</text>
<text x="89.1" y="42.9" transform="rotate(-90 89.1 42.9)">M20x1,5-6H</text>
<text x="358.2" y="83.3" transform="rotate(60 358.2 83.3)">R3</text>
<text x="197" y="89.7" transform="rotate(85 197 89.7)">4°</text>
<text x="317.6" y="88.6" transform="rotate(45 317.6 88.6)">R3</text>
<text x="339.7" y="89.1" transform="rotate(-60 339.7 89.1)">R3</text>
<text x="381.7" y="90.6" transform="rotate(-45 381.7 90.6)">R3</text>
<text x="168.4" y="109.2" transform="rotate(67 168.4 109.2)">R2</text>
<text x="220.5" y="110" transform="rotate(-90 220.5 110)">22</text>
<text x="329.9" y="119.8" transform="rotate(-44 329.9 119.8)">R2</text>
<text x="365.5" y="117.7" transform="rotate(60 365.5 117.7)">R2</text>
<text x="349.8" y="121.4" transform="rotate(-90 349.8 121.4)">R2</text>
<text x="326.5" y="134.6">7</text>
<text x="364.4" y="134.6">7</text>
<text x="253.1" y="139.5" transform="rotate(53 253.1 139.5)">R0,4</text>
<text x="312.3" y="149.1" transform="rotate(3 312.3 149.1)">5°</text>
<text x="51" y="173.1">4</text>
<text x="300.7" y="174.1" transform="rotate(-90 300.7 174.1)">53</text>
<text x="49.2" y="184.2" transform="rotate(-25 49.2 184.2)">150°</text>
<text x="159.3" y="187.4" transform="rotate(-90 159.3 187.4)">59</text>
<text x="339.5" y="187" transform="rotate(75 339.5 187)">R1</text>
<text x="347.9" y="191.9" transform="rotate(-75 347.9 191.9)">R1</text>
<text x="337.4" y="203.9" transform="rotate(75 337.4 203.9)">R1</text>
<text x="305.3" y="204.1" transform="rotate(-45 305.3 204.1)">R2</text>
<text x="350.1" y="208.8" transform="rotate(-75 350.1 208.8)">R1</text>
<text x="27.2" y="215.7" transform="rotate(-52 27.2 215.7)">R0,4</text>
<text x="74.6" y="210.8" transform="rotate(52 74.6 210.8)">R0,4</text>
<text x="19.1" y="228.9" transform="rotate(-90 19.1 228.9)">50</text>
</g>
<g font-size="3.9">
<text x="281.4" y="264.2">#6 CNC Turning</text>
<text x="281.8" y="270.3">1 : 1</text>
<text x="330.7" y="270.3">A3</text>
<text x="299.4" y="276.5">Cartron/Moscovitch</text>
<text x="361.5" y="276.5">2009CFP01</text>
<text x="351.3" y="282.5">00</text>
<text x="382.1" y="282.5">1/1</text>
</g>
<g font-size="3.5">
<text x="273.2" y="249.9">Competition in Calgary, Canada 2009.</text>
<text x="273.2" y="246.1">Test Project for 40</text>
<text x="307.3" y="246.1">WorldSkills</text>
<text x="273.2" y="257.6">All Rights Reserved.</text>
<text x="273.2" y="253.7">Copyright</text>
<text x="294" y="253.7">2009 Worldskills International.</text>
<text x="291.9" y="282.5">40 IVTO_2009_06_FR_1/A</text>
</g>
<g font-size="3.3">
<text x="256.6" y="17.1">0</text>
<text x="137.1" y="21">±0,05</text>
<text x="255.1" y="21">-0,04</text>
<text x="112.6" y="29.2">+0,04</text>
<text x="114.6" y="33">0</text>
<text x="226.1" y="30.6">±0,02</text>
<text x="282.4" y="37.2">+0,04</text>
<text x="282.8" y="41">-0,02</text>
<text x="46.5" y="63.6" transform="rotate(-90 46.5 63.6)">±0,05</text>
<text x="56.8" y="64.9" transform="rotate(-90 56.8 64.9)">+0,025</text>
<text x="60.7" y="62.9" transform="rotate(-90 60.7 62.9)">0</text>
<text x="72.2" y="62.4" transform="rotate(-90 72.2 62.4)">+0,02</text>
<text x="76" y="60.5" transform="rotate(-90 76 60.5)">0</text>
<text x="297.3" y="64.4" transform="rotate(-90 297.3 64.4)">+0,02</text>
<text x="301.1" y="62.5" transform="rotate(-90 301.1 62.5)">0</text>
<text x="311.3" y="64" transform="rotate(-90 311.3 64)">±0,02</text>
<text x="107.3" y="104.3">+0,03</text>
<text x="239.3" y="103.2" transform="rotate(-90 239.3 103.2)">0</text>
<text x="243.1" y="104.7" transform="rotate(-90 243.1 104.7)">-0,04</text>
<text x="109.2" y="108.1">0</text>
<text x="119.8" y="129.3">0</text>
<text x="160" y="129.3">+0,04</text>
<text x="192" y="131.1" transform="rotate(-90 192 131.1)">+0,02</text>
<text x="195.9" y="130.7" transform="rotate(-90 195.9 130.7)">-0,01</text>
<text x="96.4" y="133">+0,05</text>
<text x="96.8" y="136.9">-0,03</text>
<text x="118.2" y="133.2">-0,04</text>
<text x="161.9" y="133.2">0</text>
<text x="78.5" y="161.9" transform="rotate(-90 78.5 161.9)">0</text>
<text x="82.3" y="163.4" transform="rotate(-90 82.3 163.4)">-0,02</text>
<text x="90.5" y="167.3" transform="rotate(-90 90.5 167.3)">+0,03</text>
<text x="94.3" y="165.4" transform="rotate(-90 94.3 165.4)">0</text>
<text x="144.3" y="217.1">+0,02</text>
<text x="144.7" y="220.9">-0,06</text>
<text x="229.2" y="225.1">±0,08</text>
<text x="368.1" y="267.3">OR</text>
</g>
<g font-size="3.3" fill="#808080">
<text x="220.4" y="102" transform="rotate(-90 220.4 102)">0</text>
<text x="216.6" y="103.9" transform="rotate(-90 216.6 103.9)">+0,04</text>
<text x="331.9" y="130.7">0</text>
<text x="367.8" y="130.7">+0,04</text>
<text x="330.4" y="134.5">-0,04</text>
<text x="369.8" y="134.5">0</text>
<text x="155.4" y="179.4" transform="rotate(-90 155.4 179.4)">0</text>
<text x="159.3" y="181" transform="rotate(-90 159.3 181)">-0,02</text>
</g>
<g font-size="3.2">
<text x="15.6" y="222.3" transform="rotate(-90 15.6 222.3)">+ 0,05</text>
<text x="18.8" y="222.3" transform="rotate(-90 18.8 222.3)">+ 0,01</text>
<text x="113" y="257.1">-0,4</text>
<text x="113" y="260.2">-0,2</text>
<text x="147" y="264">+0,4</text>
<text x="299.8" y="270.3">2009-08-24</text>
</g>
<g font-size="2.7">
<text x="272.8" y="263.9">Skill:</text>
<text x="272.8" y="270">Scale:</text>
<text x="292.2" y="270">Date:</text>
<text x="318.3" y="270">Paper:</text>
<text x="272.9" y="276.1">Drawn / Design by:</text>
<text x="342.3" y="276.1">Drawing No:</text>
<text x="272.8" y="282.2">Description:</text>
<text x="342.3" y="282.2">Rev:</text>
<text x="371.6" y="282.2">Page:</text>
</g>
<g font-size="1.8">
<text x="303.1" y="244.2">TH</text>
<text x="290" y="253.4">C</text>
</g>
</svg>
